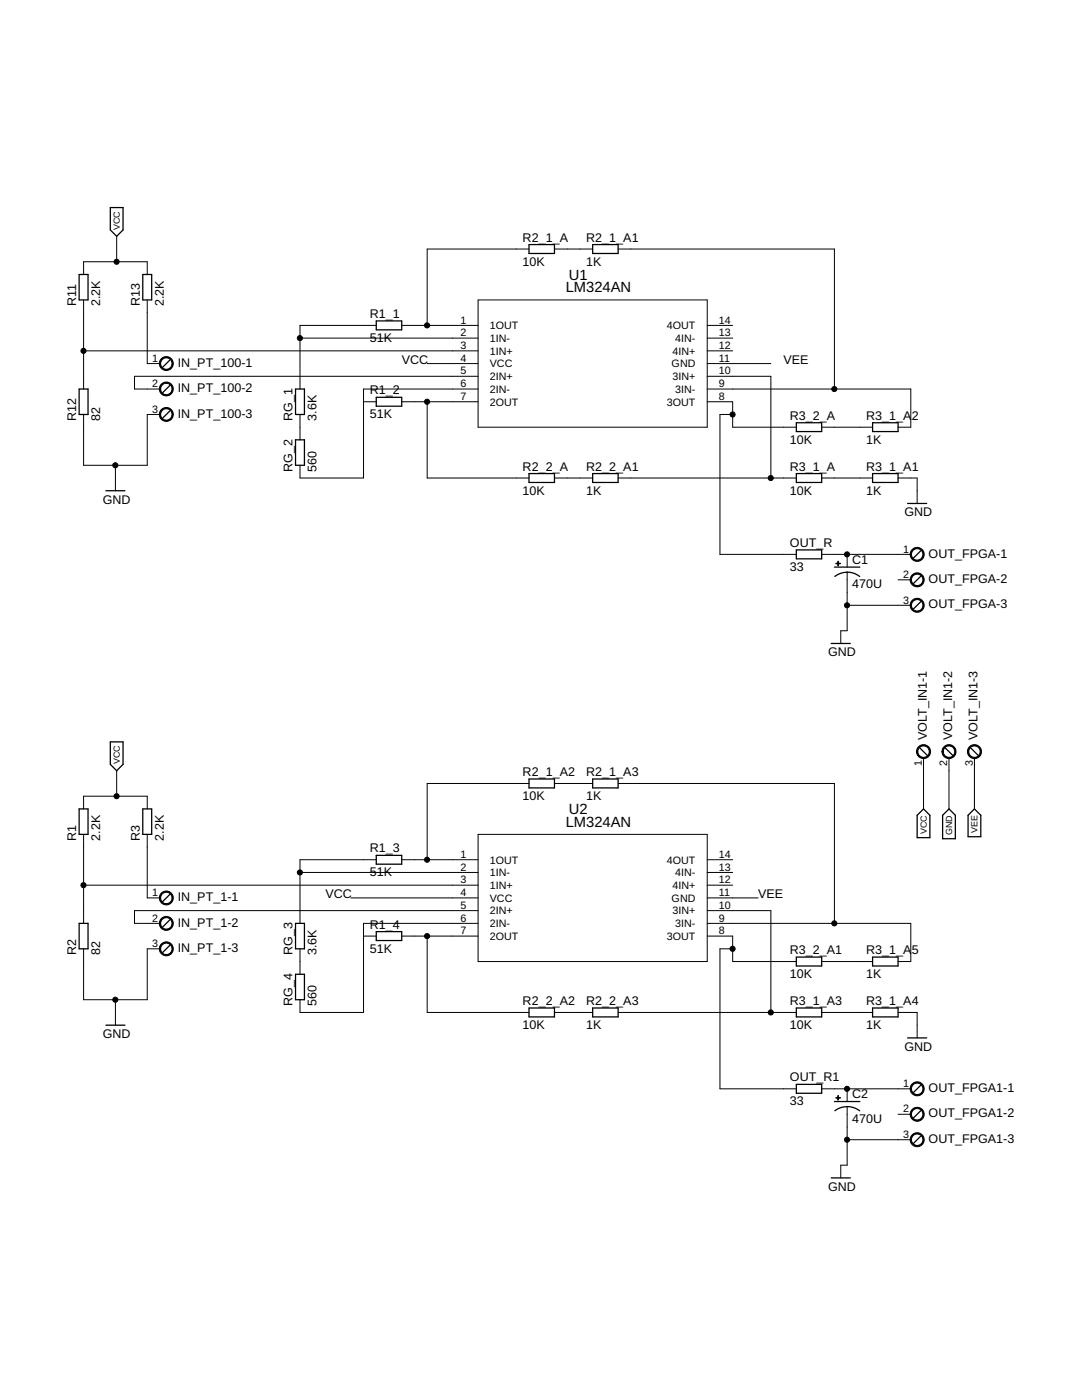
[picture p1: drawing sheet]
<svg xmlns="http://www.w3.org/2000/svg" width="216mm" height="279mm" viewBox="0 0 216 279" stroke-linecap="round" stroke-linejoin="round" font-family="sans-serif">
<g fill="none" stroke="#000" stroke-width=".2">
<path d="M16.7 54.8v-2.6h12.7v2.6M16.7 59.9v17.7M23.3 47.2v5M29.4 59.9v12.7h2.5M95.4 59.9h45.7v25.4h-45.7zM105.6 49.7h-20.4v15.2M110.6 49.7h7.7M123.3 49.7h43.2v27.9M16.7 70h78.7M59.9 67.5h35.5M75.1 64.9h-15.2v12.7M80.2 64.9h15.2"/>
<path d="M85.2 72.6h10.2M95.4 77.6h-22.9v17.8h-12.6v-2.5M95.4 75.1h-68.6v2.5h5.1M141.1 72.6h12.7M141.1 64.9h5.1M141.1 77.6h40.6v7.7h-2.5M141.1 67.5h5.1M141.1 75.1h12.7v20.3M141.1 70h5.1M16.7 82.7v10.2h12.7v-10.2h2.5M23 92.9v5M59.9 82.7v5.1"/>
<path d="M72.5 80.2h2.6M80.2 80.2h15.2M85.2 80.2v15.2h20.4M110.6 95.4h7.7M123.3 95.4h35.6M141.1 80.2h5.1v5.1h12.7M146.2 82.7h-2.5v27.9h15.2M164 95.4h10.1M164 85.3h10.1M179.2 95.4h3.8v5.1M164 110.6h17.7M169 110.6v2.6"/>
<path d="M169 114.2v11.7h-1.2v2.5M179.2 115.7h2.5M169 120.8h12.7M23.3 153.8v5.1M105.6 156.4h-20.4v15.2M110.6 156.4h7.7M123.3 156.4h43.2v27.9M184.3 151.3v10.1M189.4 151.3v10.1M194.4 151.3v10.1M16.7 161.4v-2.5h12.7v2.5M16.7 166.5v17.8"/>
<path d="M16.7 176.7h78.7M29.4 166.5v12.7h2.5M59.9 174.1h35.5M70 179.2h25.4M75.1 171.6h-15.2v12.7M80.2 171.6h15.2M95.4 166.5h45.7v25.4h-45.7zM141.1 179.2h10.2M141.1 171.6h5.1M141.1 174.1h5.1M141.1 176.7h5.1M16.7 189.4v10.1h12.7v-10.1h2.5"/>
<path d="M23 199.5v5.1M59.9 189.4v5M72.5 186.8h2.6M80.2 186.8h15.2M85.2 186.8v15.3h20.4M95.4 184.3h-22.9v17.8h-12.6v-2.6M95.4 181.7h-68.6v2.6h5.1M141.1 184.3h40.6v7.6h-2.5M141.1 181.7h12.7v20.4M141.1 186.8h5.1v5.1h12.7M146.2 189.4h-2.5v27.9h15.2M164 191.9h10.1"/>
<path d="M110.6 202.1h7.7M123.3 202.1h35.6M164 202.1h10.1M164 217.3h17.7M169 217.3v2.5M179.2 202.1h3.8v5M169 220.9v11.6h-1.2v2.6M169 227.5h12.7M179.2 222.4h2.5"/>
</g>
<g fill="#000" stroke="#000" stroke-width=".2">
<path d="M32.2 71.6a1.4 1.4 0 0 1 2.2 .2 1.4 1.4 0 0 1-.8 2.1 1.4 1.4 0 0 1-1.8-1.3h.2a1.14 1.14 0 0 1 1.6-1.1 1.14 1.14 0 0 1 .3 1.9 1.14 1.14 0 0 1-1.8-.6l-.1-.2h-.2z" fill-rule="evenodd"/>
<path d="M32.2 76.7a1.4 1.4 0 0 1 2.2 .2 1.4 1.4 0 0 1-.8 2.1 1.4 1.4 0 0 1-1.8-1.4h.2a1.14 1.14 0 0 1 1.6-1 1.14 1.14 0 0 1 .3 1.9 1.14 1.14 0 0 1-1.8-.6l-.1-.3h-.2z" fill-rule="evenodd"/>
<path d="M32.2 81.7a1.4 1.4 0 0 1 2.2 .3 1.4 1.4 0 0 1-.8 2 1.4 1.4 0 0 1-1.8-1.3h.2a1.14 1.14 0 0 1 1.6-1.1 1.14 1.14 0 0 1 .3 1.9 1.14 1.14 0 0 1-1.8-.5l-.1-.3h-.2z" fill-rule="evenodd"/>
<path d="M182 109.7a1.4 1.4 0 0 1 2.2 .2 1.4 1.4 0 0 1-.8 2.1 1.4 1.4 0 0 1-1.8-1.4h.3a1.15 1.15 0 0 1 1.6-1 1.15 1.15 0 0 1 .3 1.9 1.15 1.15 0 0 1-1.9-.6v-.3h-.3z" fill-rule="evenodd"/>
<path d="M182 114.8a1.4 1.4 0 0 1 2.2 .2 1.4 1.4 0 0 1-.8 2.1 1.4 1.4 0 0 1-1.8-1.4h.3a1.15 1.15 0 0 1 1.6-1 1.15 1.15 0 0 1 .3 1.9 1.15 1.15 0 0 1-1.9-.6v-.3h-.3z" fill-rule="evenodd"/>
<path d="M182 119.8a1.4 1.4 0 0 1 2.2 .3 1.4 1.4 0 0 1-.8 2.1 1.4 1.4 0 0 1-1.8-1.4h.3a1.15 1.15 0 0 1 1.6-1.1 1.15 1.15 0 0 1 .3 2 1.15 1.15 0 0 1-1.9-.6v-.3h-.3z" fill-rule="evenodd"/>
<path d="M183.3 149.1a1.4 1.4 0 0 1 2.2 .2 1.4 1.4 0 0 1-.8 2.1 1.4 1.4 0 0 1-1.8-1.4h.2a1.15 1.15 0 0 1 1.6-1.1 1.15 1.15 0 0 1 .3 1.9 1.15 1.15 0 0 1-1.8-.5l-.1-.3h-.2z" fill-rule="evenodd"/>
<path d="M188.3 149.1a1.4 1.4 0 0 1 2.3 .2 1.4 1.4 0 0 1-.9 2.1 1.4 1.4 0 0 1-1.7-1.4h.2a1.15 1.15 0 0 1 1.6-1.1 1.15 1.15 0 0 1 .3 1.9 1.15 1.15 0 0 1-1.8-.5l-.1-.3h-.2z" fill-rule="evenodd"/>
<path d="M193.4 149.1a1.4 1.4 0 0 1 2.2 .2 1.4 1.4 0 0 1-.8 2.1 1.4 1.4 0 0 1-1.8-1.4h.3a1.15 1.15 0 0 1 1.6-1.1 1.15 1.15 0 0 1 .3 1.9 1.15 1.15 0 0 1-1.9-.5v-.3h-.3z" fill-rule="evenodd"/>
<path d="M32.2 178.2a1.4 1.4 0 0 1 2.2 .3 1.4 1.4 0 0 1-.8 2 1.4 1.4 0 0 1-1.8-1.3h.2a1.14 1.14 0 0 1 1.7-1 1.14 1.14 0 0 1 .2 1.8 1.14 1.14 0 0 1-1.8-.5l-.1-.3h-.2z" fill-rule="evenodd"/>
<path d="M32.2 183.3a1.4 1.4 0 0 1 2.2 .3 1.4 1.4 0 0 1-.8 2 1.4 1.4 0 0 1-1.8-1.3h.2a1.14 1.14 0 0 1 1.7-1.1 1.14 1.14 0 0 1 .2 1.9 1.14 1.14 0 0 1-1.8-.5l-.1-.3h-.2z" fill-rule="evenodd"/>
<path d="M32.2 188.4a1.4 1.4 0 0 1 2.2 .2 1.4 1.4 0 0 1-.8 2.1 1.4 1.4 0 0 1-1.8-1.3h.2a1.14 1.14 0 0 1 1.7-1.1 1.14 1.14 0 0 1 .2 1.9 1.14 1.14 0 0 1-1.8-.5l-.1-.3h-.2z" fill-rule="evenodd"/>
<path d="M182 216.3a1.4 1.4 0 0 1 2.2 .3 1.4 1.4 0 0 1-.8 2.1 1.4 1.4 0 0 1-1.8-1.4h.3a1.15 1.15 0 0 1 1.6-1.1 1.15 1.15 0 0 1 .3 1.9 1.15 1.15 0 0 1-1.9-.5v-.3h-.3z" fill-rule="evenodd"/>
<path d="M182 221.4a1.4 1.4 0 0 1 2.2 .3 1.4 1.4 0 0 1-.8 2 1.4 1.4 0 0 1-1.8-1.3h.3a1.15 1.15 0 0 1 1.6-1.1 1.15 1.15 0 0 1 .3 1.9 1.15 1.15 0 0 1-1.9-.5v-.3h-.3z" fill-rule="evenodd"/>
<path d="M182 226.5a1.4 1.4 0 0 1 2.2 .2 1.4 1.4 0 0 1-.8 2.1 1.4 1.4 0 0 1-1.8-1.3h.3a1.15 1.15 0 0 1 1.6-1.1 1.15 1.15 0 0 1 .3 1.9 1.15 1.15 0 0 1-1.9-.6v-.2h-.3z" fill-rule="evenodd"/>
<circle cx="23.3" cy="52.2" r=".51"/>
<circle cx="16.7" cy="70" r=".51"/>
<circle cx="59.8" cy="67.5" r=".51"/>
<circle cx="85.2" cy="64.9" r=".51"/>
<circle cx="166.5" cy="77.6" r=".51"/>
<circle cx="23" cy="92.9" r=".51"/>
<circle cx="85.2" cy="80.2" r=".51"/>
<circle cx="146.2" cy="82.7" r=".51"/>
<circle cx="153.8" cy="95.4" r=".51"/>
<circle cx="169" cy="110.6" r=".51"/>
<circle cx="169" cy="120.8" r=".51"/>
<circle cx="23.3" cy="158.9" r=".51"/>
<circle cx="16.7" cy="176.7" r=".51"/>
<circle cx="59.8" cy="174.1" r=".51"/>
<circle cx="85.2" cy="171.6" r=".51"/>
<circle cx="23" cy="199.5" r=".51"/>
<circle cx="85.2" cy="186.8" r=".51"/>
<circle cx="146.2" cy="189.4" r=".51"/>
<circle cx="166.5" cy="184.3" r=".51"/>
<circle cx="153.8" cy="202.1" r=".51"/>
<circle cx="169" cy="217.3" r=".51"/>
<circle cx="169" cy="227.5" r=".51"/>
</g>
<g fill="none" stroke="#000" stroke-width=".25">
<path d="M15.8 54.8h1.8v5.1h-1.8zM22 41.4h2.6v4.5l-1.3 1.3-1.3-1.3zM28.5 54.8h1.8v5.1h-1.8zM105.6 48.8h5v1.8h-5zM118.3 48.8h5v1.8h-5zM15.8 77.6h1.8v5.1h-1.8zM34 71.8l-1.6 1.5M34 76.9l-1.6 1.5M59 77.6h1.7v5.1h-1.7zM75.1 64.1h5.1v1.7h-5.1zM75.1 79.3h5.1v1.8h-5.1zM21.1 97.9h3.8"/>
<path d="M34 82l-1.6 1.5M59 87.8h1.7v5.1h-1.7zM105.6 94.5h5v1.8h-5zM118.3 94.5h5v1.8h-5zM158.9 94.5h5.1v1.8h-5.1zM158.9 84.4h5.1v1.7h-5.1zM174.1 94.5h5.1v1.8h-5.1zM174.1 84.4h5.1v1.7h-5.1zM158.9 109.7h5.1v1.8h-5.1zM166.5 113.2h5.1M166.6 115a4 4 0 0 1 4.9 0M181.1 100.5h3.8"/>
<path d="M183.8 109.9l-1.6 1.5M183.8 115l-1.6 1.5M165.9 128.4h3.8M183.8 120l-1.6 1.6M22 148.1h2.6v4.4l-1.3 1.3-1.3-1.3zM105.6 155.5h5v1.7h-5zM118.3 155.5h5v1.7h-5zM183.5 149.2l1.5 1.6M188.6 149.2l1.5 1.6M193.7 149.2l1.5 1.6M15.8 161.4h1.8v5.1h-1.8zM28.5 161.4h1.8v5.1h-1.8z"/>
<path d="M34 178.4l-1.6 1.6M75.1 170.7h5.1v1.8h-5.1zM184.3 161.4l1.2 1.3v4.5h-2.5v-4.5zM189.4 161.4l1.2 1.3v4.7h-2.5v-4.7zM194.4 161.4l1.3 1.3v4.3h-2.5v-4.3zM15.8 184.3h1.8v5.1h-1.8zM34 183.5l-1.6 1.5M34 188.6l-1.6 1.5M59 184.3h1.7v5.1h-1.7zM59 194.4h1.7v5.1h-1.7zM75.1 185.9h5.1v1.8h-5.1zM158.9 191h5.1v1.8h-5.1z"/>
<path d="M174.1 191h5.1v1.8h-5.1zM21.1 204.6h3.8M105.6 201.2h5v1.7h-5zM118.3 201.2h5v1.7h-5zM158.9 201.2h5.1v1.7h-5.1zM158.9 216.4h5.1v1.8h-5.1zM166.5 219.8h5.1M174.1 201.2h5.1v1.7h-5.1zM181.1 207.1h3.8M183.8 216.5l-1.6 1.6M165.9 235.1h3.8M166.6 221.7a4 4 0 0 1 4.9 0"/>
<path d="M183.8 221.6l-1.6 1.5M183.8 226.7l-1.6 1.5"/>
</g>
<path d="M166.8 112.4h.9v.1h-.9zM167.2 112h.1v.9h-.1zM166.8 219h.9v.2h-.9zM167.2 218.7h.1v.8h-.1z" fill="#000" stroke="#000" stroke-width=".2"/>
<g font-size="2.9">
<text x="112.9" y="58.4">LM324AN</text>
<text x="113.5" y="55.8">U1</text>
<text x="112.9" y="165">LM324AN</text>
<text x="113.5" y="162.5">U2</text>
</g>
<g font-size="2.5">
<text x="104.3" y="48.2">R2_1_A</text>
<text x="104.3" y="53">10K</text>
<text x="117" y="48.2">R2_1_A1</text>
<text x="117" y="53">1K</text>
<text x="15.2" y="61.1" transform="rotate(-90 15.2 61.1)">R11</text>
<text x="20" y="61.1" transform="rotate(-90 20 61.1)">2.2K</text>
<text x="27.9" y="61.1" transform="rotate(-90 27.9 61.1)">R13</text>
<text x="32.7" y="61.1" transform="rotate(-90 32.7 61.1)">2.2K</text>
<text x="73.8" y="63.4">R1_1</text>
<text x="73.8" y="68.2">51K</text>
<text x="35.5" y="73.2">IN_PT_100-1</text>
<text x="80.2" y="72.6">VCC</text>
<text x="156.3" y="72.6">VEE</text>
<text x="15.2" y="84" transform="rotate(-90 15.2 84)">R12</text>
<text x="20" y="84" transform="rotate(-90 20 84)">82</text>
<text x="35.5" y="78.3">IN_PT_100-2</text>
<text x="35.5" y="83.3">IN_PT_100-3</text>
<text x="58.4" y="84" transform="rotate(-90 58.4 84)">RG_1</text>
<text x="63.2" y="84" transform="rotate(-90 63.2 84)">3.6K</text>
<text x="73.8" y="78.7">R1_2</text>
<text x="73.8" y="83.5">51K</text>
<text x="157.6" y="83.8">R3_2_A</text>
<text x="172.9" y="83.8">R3_1_A</text>
<text x="181.9" y="83.8">2</text>
<text x="157.6" y="88.6">10K</text>
<text x="172.9" y="88.6">1K</text>
<text x="58.4" y="94.1" transform="rotate(-90 58.4 94.1)">RG_2</text>
<text x="63.2" y="94.1" transform="rotate(-90 63.2 94.1)">560</text>
<text x="104.3" y="93.9">R2_2_A</text>
<text x="117" y="93.9">R2_2_A1</text>
<text x="157.6" y="93.9">R3_1_A</text>
<text x="172.9" y="93.9">R3_1_A1</text>
<text x="20.5" y="100.5">GND</text>
<text x="104.3" y="98.7">10K</text>
<text x="117" y="98.7">1K</text>
<text x="157.6" y="98.7">10K</text>
<text x="172.9" y="98.7">1K</text>
<text x="180.5" y="103">GND</text>
<text x="157.6" y="109.1">OUT_R</text>
<text x="157.6" y="113.9">33</text>
<text x="170.1" y="112.5">C1</text>
<text x="185.3" y="111.3">OUT_FPGA-1</text>
<text x="170.1" y="117.4">470U</text>
<text x="185.3" y="116.4">OUT_FPGA-2</text>
<text x="185.3" y="121.4">OUT_FPGA-3</text>
<text x="165.2" y="131">GND</text>
<text x="184.9" y="147.7" transform="rotate(-90 184.9 147.7)">VOLT_IN1-1</text>
<text x="190" y="147.7" transform="rotate(-90 190 147.7)">VOLT_IN1-2</text>
<text x="195.1" y="147.7" transform="rotate(-90 195.1 147.7)">VOLT_IN1-3</text>
<text x="104.3" y="154.9">R2_1_A2</text>
<text x="117" y="154.9">R2_1_A3</text>
<text x="104.3" y="159.7">10K</text>
<text x="117" y="159.7">1K</text>
<text x="15.2" y="167.8" transform="rotate(-90 15.2 167.8)">R1</text>
<text x="20" y="167.8" transform="rotate(-90 20 167.8)">2.2K</text>
<text x="27.9" y="167.8" transform="rotate(-90 27.9 167.8)">R3</text>
<text x="32.7" y="167.8" transform="rotate(-90 32.7 167.8)">2.2K</text>
<text x="73.8" y="170.1">R1_3</text>
<text x="35.5" y="179.8">IN_PT_1-1</text>
<text x="64.9" y="179.2">VCC</text>
<text x="73.8" y="174.9">51K</text>
<text x="151.3" y="179.2">VEE</text>
<text x="35.5" y="184.9">IN_PT_1-2</text>
<text x="73.8" y="185.3">R1_4</text>
<text x="15.2" y="190.6" transform="rotate(-90 15.2 190.6)">R2</text>
<text x="20" y="190.6" transform="rotate(-90 20 190.6)">82</text>
<text x="35.5" y="190">IN_PT_1-3</text>
<text x="58.4" y="190.6" transform="rotate(-90 58.4 190.6)">RG_3</text>
<text x="63.2" y="190.6" transform="rotate(-90 63.2 190.6)">3.6K</text>
<text x="73.8" y="190.1">51K</text>
<text x="157.6" y="190.4">R3_2_A1</text>
<text x="172.9" y="190.4">R3_1_A</text>
<text x="181.9" y="190.4">5</text>
<text x="157.6" y="195.2">10K</text>
<text x="172.9" y="195.2">1K</text>
<text x="58.4" y="200.8" transform="rotate(-90 58.4 200.8)">RG_4</text>
<text x="63.2" y="200.8" transform="rotate(-90 63.2 200.8)">560</text>
<text x="104.3" y="200.6">R2_2_A2</text>
<text x="117" y="200.6">R2_2_A3</text>
<text x="157.6" y="200.6">R3_1_A3</text>
<text x="172.9" y="200.6">R3_1_A4</text>
<text x="20.5" y="207.1">GND</text>
<text x="104.3" y="205.4">10K</text>
<text x="117" y="205.4">1K</text>
<text x="157.6" y="205.4">10K</text>
<text x="172.9" y="205.4">1K</text>
<text x="180.5" y="209.7">GND</text>
<text x="157.6" y="215.8">OUT_R1</text>
<text x="157.6" y="220.6">33</text>
<text x="170.1" y="219.2">C2</text>
<text x="185.3" y="217.9">OUT_FPGA1-1</text>
<text x="170.1" y="224">470U</text>
<text x="185.3" y="223">OUT_FPGA1-2</text>
<text x="185.3" y="228.1">OUT_FPGA1-3</text>
<text x="165.2" y="237.6">GND</text>
</g>
<g font-size="2.1">
<text x="91.9" y="64.6">1</text>
<text x="97.7" y="65.7">1OUT</text>
<text x="133.1" y="65.7">4OUT</text>
<text x="143.4" y="64.6">14</text>
<text x="91.9" y="67.1">2</text>
<text x="91.9" y="69.7">3</text>
<text x="97.7" y="68.2">1IN-</text>
<text x="97.7" y="70.8">1IN+</text>
<text x="134.2" y="70.8">4IN+</text>
<text x="134.7" y="68.2">4IN-</text>
<text x="143.4" y="69.7">12</text>
<text x="143.4" y="67.1">13</text>
<text x="30.4" y="72.2">1</text>
<text x="30.4" y="77.3">2</text>
<text x="91.9" y="72.2">4</text>
<text x="91.9" y="74.7">5</text>
<text x="91.9" y="77.3">6</text>
<text x="97.7" y="73.3">VCC</text>
<text x="97.7" y="75.9">2IN+</text>
<text x="134" y="73.3">GND</text>
<text x="134.2" y="75.9">3IN+</text>
<text x="143.4" y="77.3">9</text>
<text x="143.4" y="74.7">10</text>
<text x="143.4" y="72.2">11</text>
<text x="30.4" y="82.4">3</text>
<text x="91.9" y="79.8">7</text>
<text x="97.7" y="78.4">2IN-</text>
<text x="97.7" y="80.9">2OUT</text>
<text x="133.1" y="80.9">3OUT</text>
<text x="134.7" y="78.4">3IN-</text>
<text x="143.4" y="79.8">8</text>
<text x="180.2" y="110.3">1</text>
<text x="180.2" y="115.4">2</text>
<text x="180.2" y="120.4">3</text>
<text x="183.9" y="152.8" transform="rotate(-90 183.9 152.8)">1</text>
<text x="189" y="152.8" transform="rotate(-90 189 152.8)">2</text>
<text x="194.1" y="152.8" transform="rotate(-90 194.1 152.8)">3</text>
<text x="91.9" y="171.2">1</text>
<text x="91.9" y="173.8">2</text>
<text x="97.7" y="172.3">1OUT</text>
<text x="133.1" y="172.3">4OUT</text>
<text x="143.4" y="173.8">13</text>
<text x="143.4" y="171.2">14</text>
<text x="30.4" y="178.8">1</text>
<text x="91.9" y="176.3">3</text>
<text x="91.9" y="178.8">4</text>
<text x="97.7" y="174.9">1IN-</text>
<text x="97.7" y="177.4">1IN+</text>
<text x="97.7" y="180">VCC</text>
<text x="134" y="180">GND</text>
<text x="134.2" y="177.4">4IN+</text>
<text x="134.7" y="174.9">4IN-</text>
<text x="143.4" y="178.8">11</text>
<text x="143.4" y="176.3">12</text>
<text x="30.4" y="183.9">2</text>
<text x="91.9" y="181.4">5</text>
<text x="91.9" y="183.9">6</text>
<text x="97.7" y="182.5">2IN+</text>
<text x="97.7" y="185">2IN-</text>
<text x="134.2" y="182.5">3IN+</text>
<text x="134.7" y="185">3IN-</text>
<text x="143.4" y="183.9">9</text>
<text x="143.4" y="181.4">10</text>
<text x="30.4" y="189">3</text>
<text x="91.9" y="186.5">7</text>
<text x="97.7" y="187.6">2OUT</text>
<text x="133.1" y="187.6">3OUT</text>
<text x="143.4" y="186.5">8</text>
<text x="180.2" y="216.9">1</text>
<text x="180.2" y="222">2</text>
<text x="180.2" y="227.1">3</text>
</g>
<g font-size="1.8">
<text x="23.9" y="45.9" transform="rotate(-90 23.9 45.9)">VCC</text>
<text x="23.9" y="152.5" transform="rotate(-90 23.9 152.5)">VCC</text>
<text x="184.9" y="166.5" transform="rotate(-90 184.9 166.5)">VCC</text>
<text x="190" y="166.7" transform="rotate(-90 190 166.7)">GND</text>
<text x="195.1" y="166.3" transform="rotate(-90 195.1 166.3)">VEE</text>
</g>
</svg>
